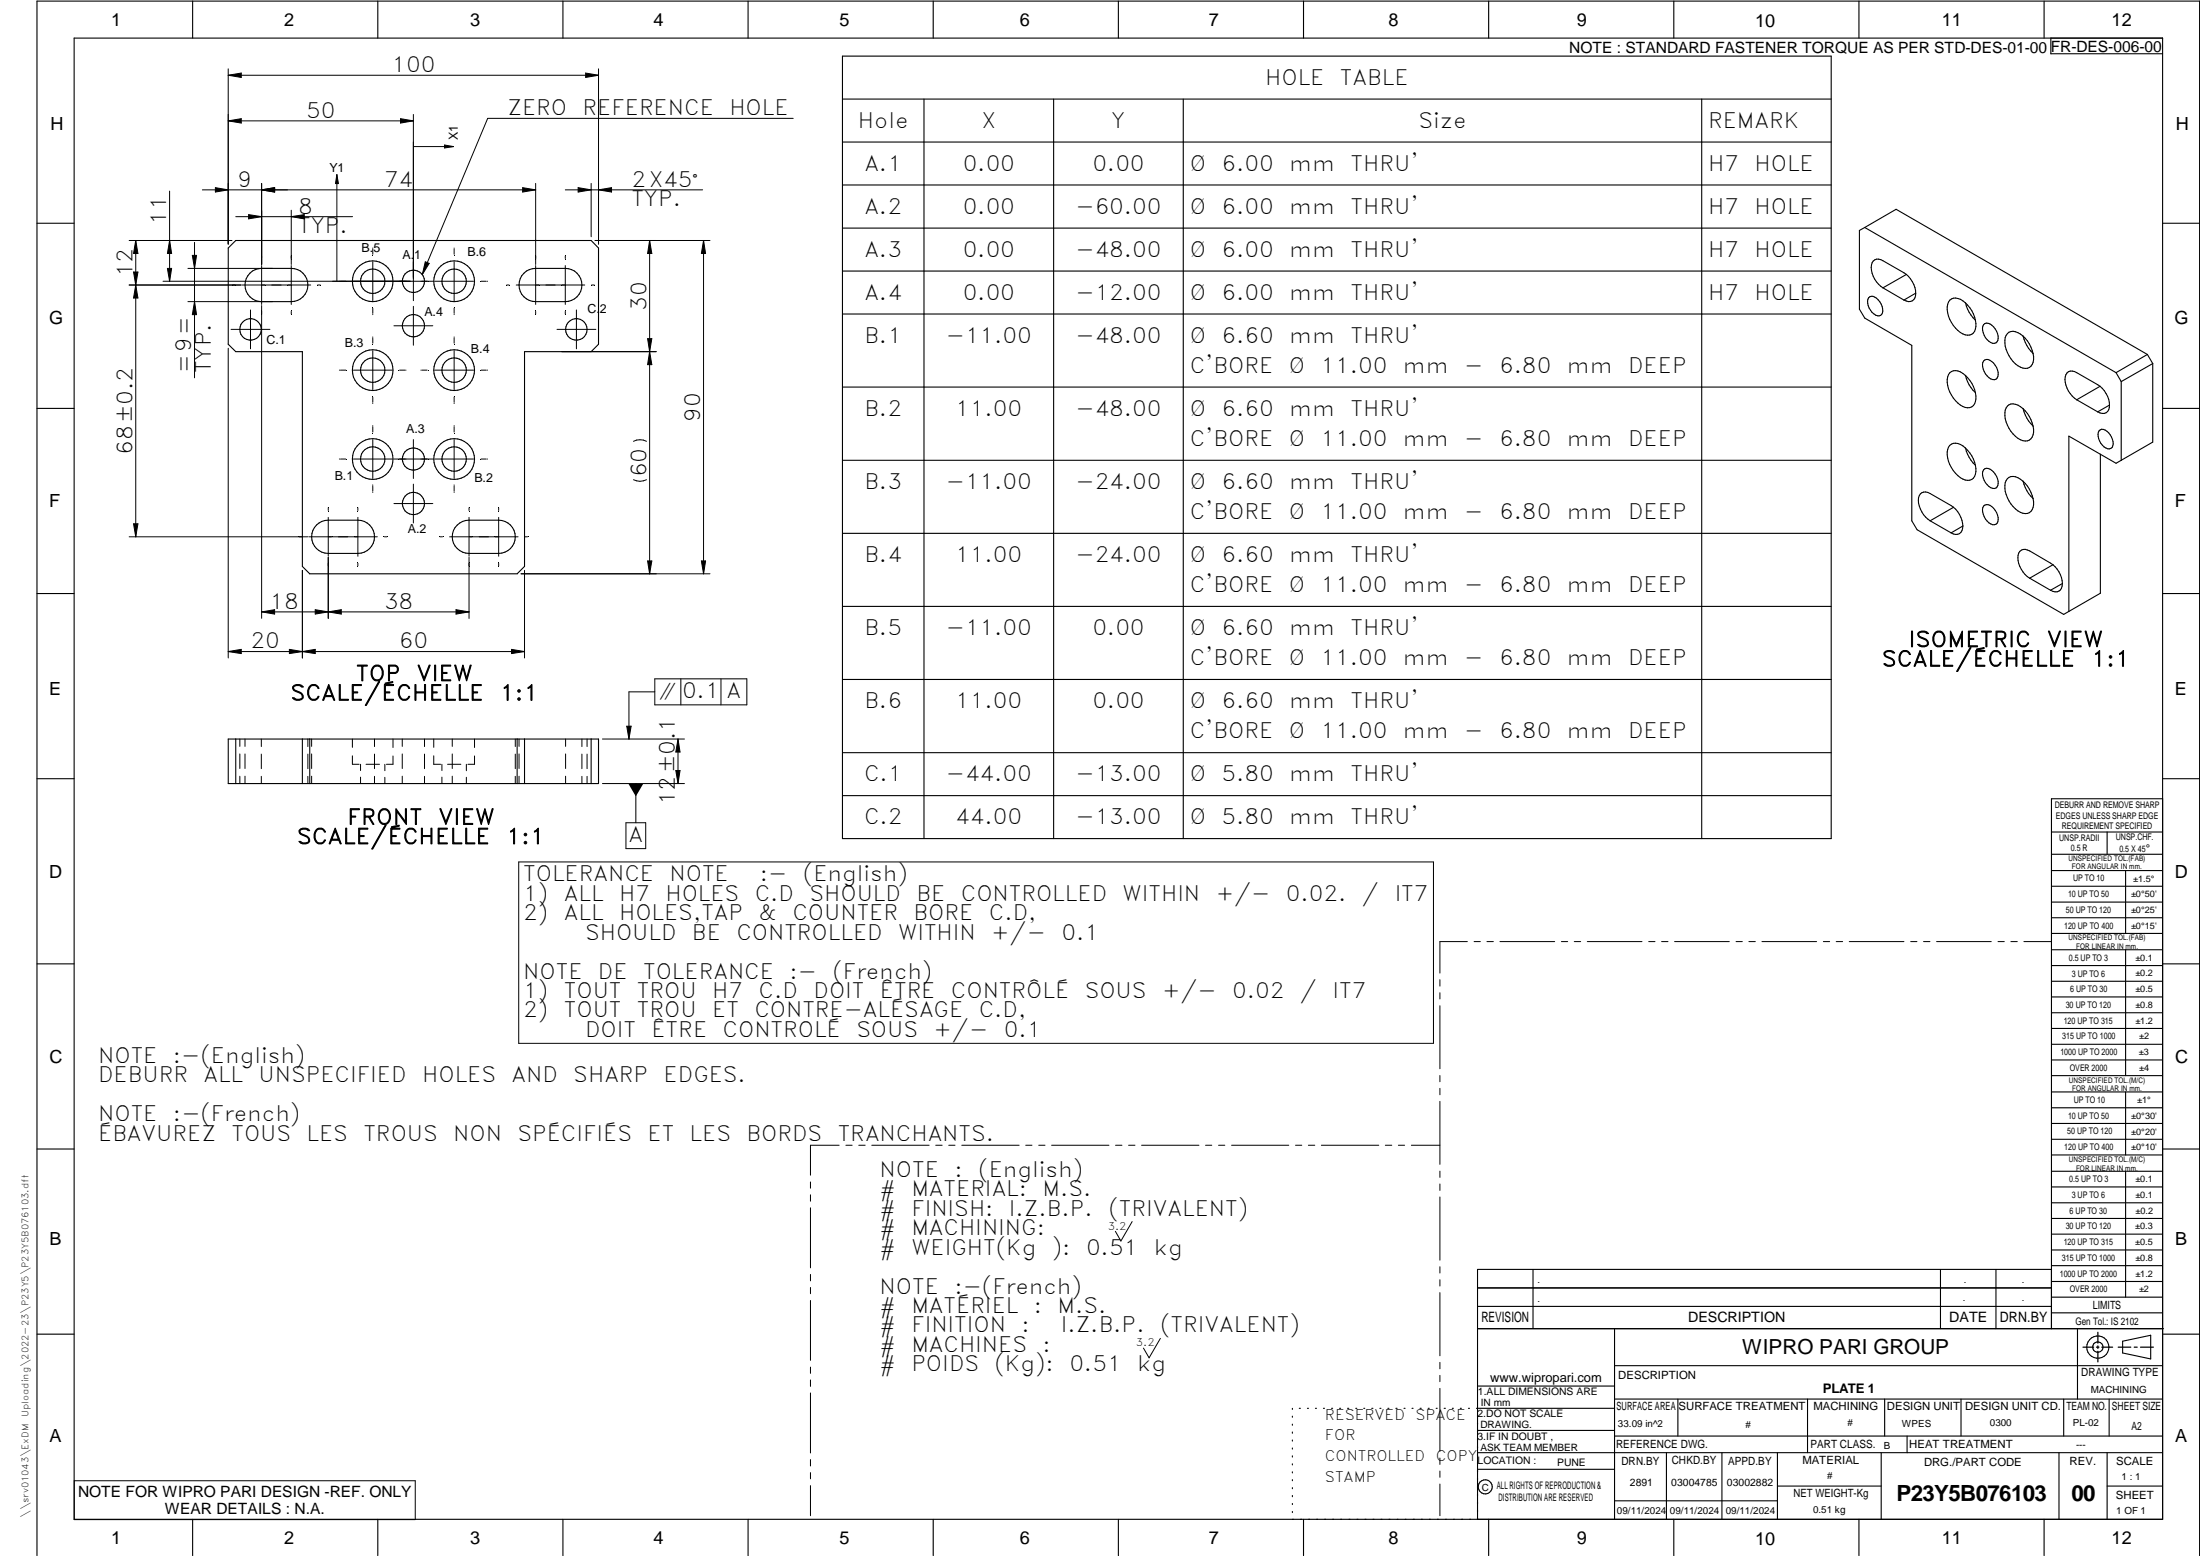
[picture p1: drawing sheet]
<svg xmlns="http://www.w3.org/2000/svg" width="594mm" height="420mm" viewBox="0 0 594 420" stroke-linecap="round" stroke-linejoin="round" font-family="sans-serif">
<g fill="none" stroke="#000" stroke-width=".3">
<path d="M20 10.3h564v400h-564zM52 .3v10M102 .3v10M152 .3v10M202 .3v10M227.5 15.2h267v211.2h-267zM252 .3v10M302 .3v10M352 .3v10M402 .3v10M452 .3v10M502 .3v10"/>
<path d="M552 .3v10M553.8 10.3v4.2h30.2M227.5 26.8h267M227.5 38.4h267M249.5 26.8v199.6M284.5 26.8v199.6M319.5 26.8v199.6M459.5 26.8v199.6M227.5 50h267M10 60.3h10M63.7 64.9h95.9l2 2.1v26l-2 2h-18v58l-1.9 1.9h-56.1l-1.9-1.9v-58h-18l-2.1-2v-26zM67.5 73.8a4.4 4.4 0 0 1 3.1-1.3h8a4.5 4.5 0 0 1 4.5 4.5 4.5 4.5 0 0 1-4.5 4.4h-8a4.5 4.5 0 0 1-4.1-2.7 4.5 4.5 0 0 1 1-4.9z"/>
<path d="M141.5 73.8a4.4 4.4 0 0 1 3.1-1.3h8a4.5 4.5 0 0 1 4.5 4.5 4.5 4.5 0 0 1-4.5 4.4h-8a4.5 4.5 0 0 1-4.1-2.7 4.5 4.5 0 0 1 1-4.9zM227.5 61.6h267M227.5 73.2h267M503.5 61.4l67.9 39.2M503.5 61.4l8.5-4.9 67.9 39.2M503.5 61.4l-1.4 .8v21.3l1.4 2.4 12.7 7.4v47.3l1.5 2.4 39.6 22.9 9.9-5.7v-37.6M508.5 77.7a6.4 6.4 0 0 1-3-6.7 1.86 1.86 0 0 1 3-.6l5.6 3.3a7 7 0 0 1 3.2 5.5M508.5 77.7l5.6 3.3M514.8 74.1l-6.3 3.6M517.3 79.2a1.94 1.94 0 0 1-.9 2 1.94 1.94 0 0 1-2.3-.2M517.3 79.2l-3.2 1.8M584 60.3h10"/>
<path d="M227.5 84.8h267M504.6 80.4a1.67 1.67 0 0 1 2.6 .6 3.6 3.6 0 0 1 .9 3.9 1.74 1.74 0 0 1-2.6-.6l-.4-.5a3.3 3.3 0 0 1-.5-3.4zM526.5 81.1a2.92 2.92 0 0 1 4.2 .6 7.4 7.4 0 0 1 2.5 7.8 2.43 2.43 0 0 1-3.8 .3 8 8 0 0 1-3.5-7.6zM530.8 81.8l.9 2.5 1.7 2.1M535.6 87.7a1.8 1.8 0 0 1 2.7 .6 3.1 3.1 0 0 1 .7 4.3 2.52 2.52 0 0 1-2.9-1.4l-.3-.6a3.2 3.2 0 0 1-.2-2.9zM535.6 97.5a1.42 1.42 0 0 1 2.2 .1 3.9 3.9 0 0 1 1.5 4.5 1.75 1.75 0 0 1-2.7-.6l-.8-1.2a3.1 3.1 0 0 1-.2-2.8zM542.1 90.1a2.55 2.55 0 0 1 3.5 .1 8.2 8.2 0 0 1 3.4 7.6 2.4 2.4 0 0 1-4.1 1 8.3 8.3 0 0 1-3.4-7.7zM546.3 90.8l1 2.5 1.7 2.1M579.9 95.7l1.4 2.5M579.9 95.7l-8.5 4.9M581.3 98.2v21.2l-9.9 5.7-12.7-7.3v47.3M581.3 98.2l-8.5 4.8"/>
<path d="M10 110.3h10M227.5 104.5h267M526.5 100.7a2.92 2.92 0 0 1 4.2 .6 7.4 7.4 0 0 1 2.5 7.7 2.4 2.4 0 0 1-3.8 .4 8 8 0 0 1-3.5-7.6zM530.8 101.4l.9 2.5 1.7 2.1M542.1 109.6a2.62 2.62 0 0 1 3.5 .2 8.2 8.2 0 0 1 3.4 7.6 2.39 2.39 0 0 1-4.1 1 8.3 8.3 0 0 1-3.4-7.7zM546.3 110.4l1 2.5 1.7 2.1M560.8 107.9l5.7 3.3M566.8 116.3a1.69 1.69 0 0 1 2.6 .6l.8 1.1a2.27 2.27 0 0 1-.2 3.1 2.62 2.62 0 0 1-3-2l-.3-.7a2.44 2.44 0 0 1 .1-2.1zM567.1 104.3l-6.3-3.7a1.92 1.92 0 0 0-2.3-.2 1.92 1.92 0 0 0-.9 2 7 7 0 0 0 3.2 5.6M567.1 104.3a7.3 7.3 0 0 1 2.5 5.1M567.1 104.3l-6.3 3.6M569.6 109.4a1.92 1.92 0 0 1-.9 2.1 1.92 1.92 0 0 1-2.2-.3"/>
<path d="M569.6 109.4l-3.1 1.8M571.4 100.6l1.4 2.4M572.8 103v21.3M584 110.3h10M227.5 124.3h267M526.5 120.3a2.92 2.92 0 0 1 4.2 .6 7.4 7.4 0 0 1 2.5 7.7 2.4 2.4 0 0 1-3.8 .4 8 8 0 0 1-3.5-7.6zM527.5 137l-6.3 3.6M530.8 121l.9 2.5 1.7 2.1M535.6 136.7a1.8 1.8 0 0 1 2.7 .5 3.1 3.1 0 0 1 .7 4.4 2.52 2.52 0 0 1-2.9-1.4l-.3-.7a3.2 3.2 0 0 1-.2-2.8zM535.6 126.9a1.8 1.8 0 0 1 2.7 .6 3.1 3.1 0 0 1 .7 4.3 3.2 3.2 0 0 1-3.4-2.7 2.42 2.42 0 0 1 0-2.2zM542.1 129.2a2.62 2.62 0 0 1 3.5 .2 8.2 8.2 0 0 1 3.4 7.6 2.39 2.39 0 0 1-4.1 1 8.3 8.3 0 0 1-3.4-7.7zM546.3 130l.6 1.7a7.9 7.9 0 0 0 2.1 2.9"/>
<path d="M85.5 141.8a4.4 4.4 0 0 1 3.1-1.3h8a4.5 4.5 0 0 1 4.5 4.4 4.5 4.5 0 0 1-4.5 4.5h-8a4.5 4.5 0 0 1-4.1-2.7 4.5 4.5 0 0 1 1-4.9zM123.5 141.8a4.4 4.4 0 0 1 3.2-1.3h8a4.5 4.5 0 0 1 4.4 4.4 4.5 4.5 0 0 1-4.4 4.5h-8a4.5 4.5 0 0 1-4.2-2.7 4.5 4.5 0 0 1 1-4.9zM227.5 144h267M521.2 140.6a6.5 6.5 0 0 1-2.9-6.8 1.91 1.91 0 0 1 2.9-.5l5.7 3.2a7 7 0 0 1 3.1 5.5M521.2 140.6l5.7 3.3M530 142a1.94 1.94 0 0 1-.9 2.1 1.94 1.94 0 0 1-2.2-.2M530 142l-3.1 1.9M546.9 148.3l1.2 .5 5.6 3.3a6.9 6.9 0 0 1 3.2 5.5M546.9 155.2l1.2 .9M546.9 148.3a1.89 1.89 0 0 0-2 2.3 6.9 6.9 0 0 0 2 4.6M548.1 156.1l5.6 3.3M554.4 152.5l-6.3 3.6"/>
<path d="M556.9 157.6a1.96 1.96 0 0 1-.9 2 1.96 1.96 0 0 1-2.3-.2M556.9 157.6l-3.2 1.8M10 160.3h10M227.5 163.7h267M584 160.3h10M61.6 199.6h100v12h-100zM63.7 199.6v12M81.7 199.6v12M83.6 199.6v12M139.7 199.6v12M141.6 199.6v12M159.6 199.6v12"/>
<path d="M227.5 183.5h267M10 210.3h10M227.5 203.2h267M227.5 214.8h267M584 215.7h-30v143.1M584 210.3h10M554 224.7h30M554 230.7h30M554 235.1h30M554 239.3h30M569 224.7v6M574 235.1v17"/>
<path d="M554 243.6h30M554 247.8h30M554 252.1h30M554 256.5h30M574 256.5v33.9M10 260.3h10M554 260.7h30M554 265h30M554 269.2h30M554 273.5h30M554 277.7h30M584 260.3h10"/>
<path d="M554 282h30M554 286.2h30M554 290.4h30M554 294.9h30M554 299.1h30M574 294.9v17M10 310.3h10M554 303.4h30M554 307.6h30M554 311.9h30M554 316.3h30M574 316.3v34"/>
<path d="M584 310.3h10M554 320.5h30M554 324.8h30M554 329h30M554 333.2h30M554 337.5h30M399 358.8h185.2M399 352.8h155M399 347.8h155M414 342.8v16M436 358.8v51.5M524 342.8v16"/>
<path d="M539 342.8v16M554 341.8h30M554 346h30M554 350.3h30M554 354.5h30M554 342.8h-155v67.5M561 358.8v19M10 360.3h10M399 374.3h37M436 377.8h148M453.1 377.8v10M488.1 377.8v14.5"/>
<path d="M508.9 377.8v10M529.5 377.8v10M557.3 377.8v10M569.5 377.8v10M573.2 362.2l7.6-1.6v6.3l-7.6-1.6zM584 368.8h-148M584 360.3h10M349 380.3v.3M349 382.4v.3M349 384.6v.3M349 386.7v.3M349 388.8v.3"/>
<path d="M349 391v.3M349 393.1v.3M349 395.3v.3M349 397.4v.3M349 399.5v.3M350.9 380.3h.2M353.1 380.3h.2M355.2 380.3h.3M357.4 380.3h.3M359.6 380.3h.3M361.7 380.3h.3M363.9 380.3h.3"/>
<path d="M366.1 380.3h.3M368.3 380.3h.2M370.4 380.3h.3M372.6 380.3h.3M374.8 380.3h.3M376.9 380.3h.4M379.1 380.3h.3M381.3 380.3h.3M383.4 380.3h.4M385.6 380.3h.3M387.8 380.3h.3M390 380.3h.3"/>
<path d="M392.2 380.3h.3M394.3 380.3h.3M396.5 380.3h.3M398.7 380.3h37.3M399 396.7h37M399 392.3h185M399 386.2h37M436 387.8h148M450 392.3v18M465 392.3v18M480 392.3v18M508 392.3v18"/>
<path d="M515 387.8v4.5M556 392.3v18M569 392.3v18M52 410.3v9.7M102 410.3v9.7M152 410.3v9.7M202 410.3v9.7M252 410.3v9.7M302 410.3v9.7M349 401.7v.3M349 403.8v.4M349 406v.3"/>
<path d="M349 408.1v.3M352 410.3v9.7M402 410.3v9.7M436 405.3h44M452 410.3v9.7M480 401.3h28M502 410.3v9.7M552 410.3v9.7M569 401.3h15M10 420v-419.7h584v419.7"/>
<circle cx="100.6" cy="75.9" r="3.3"/>
<circle cx="100.6" cy="76" r="5.5"/>
<circle cx="111.6" cy="76" r="3"/>
<circle cx="122.6" cy="76" r="5.5"/>
<circle cx="122.6" cy="76" r="3.3"/>
<circle cx="67.7" cy="88.9" r="2.9"/>
<circle cx="100.6" cy="99.9" r="3.3"/>
<circle cx="100.6" cy="100" r="5.5"/>
<circle cx="111.6" cy="88" r="3"/>
<circle cx="122.6" cy="100" r="5.5"/>
<circle cx="122.6" cy="100" r="3.3"/>
<circle cx="155.6" cy="89" r="2.89"/>
<circle cx="100.6" cy="123.9" r="3.3"/>
<circle cx="100.6" cy="124" r="5.5"/>
<circle cx="111.6" cy="136" r="3"/>
<circle cx="111.6" cy="124" r="2.99"/>
<circle cx="122.6" cy="124" r="5.5"/>
<circle cx="122.6" cy="124" r="3.3"/>
<circle cx="566.5" cy="363.7" r="1.39"/>
<circle cx="566.5" cy="363.8" r="3"/>
<circle cx="401.1" cy="401.5" r="1.9"/>
</g>
<g fill="none" stroke="#000" stroke-width=".27">
<path d="M61.6 18.6v47.3M158.2 19.7l3.4 .6-3.4 .6zM161.6 18.6v47.3M61.6 32.6l3.5-.6v1.2zM61.6 20.3l3.5-.6v1.2zM61.6 32.6h50M61.6 20.3h100M108.2 32l3.4 .6-3.4 .6zM111.6 39.6h10.9M111.6 30.9v50.3M120.1 39.2l2.4 .4-2.4 .4zM214.2 32h-82.5l-17.7 42.1"/>
<path d="M45.8 51.6v24.3M54.6 51.3h90M58.2 50.7l3.4 .6-3.4 .6zM63.7 58.5h31.5M67.1 58l3.5 .5-3.5 .6zM70.6 51.3l3.6-.6v1.2zM70.6 49.5v21.9M78.6 58.5l3.6-.5v1.1zM78.6 56.8v14.6M91 47.2v28.7M91 47.2l.4 2.4h-.8zM141.1 50.7l3.5 .6-3.5 .6z"/>
<path d="M144.6 49.5v21.9M152.6 51.3h37.1M156.1 50.7l3.5 .6-3.5 .6zM159.6 49.5v14.4M161.6 51.3l3.5-.6v1.2zM34.9 64.9h27.7M34.9 77h30.2M36.1 73.4h1.1l-1.1 7.1h1.1zM36.7 64.9l.5 3.6h-1.1zM36.7 64.9v80M44 75.9h72.9M45.2 72.5h1.1l-.5 3.4z"/>
<path d="M45.8 64.9l.5 3.6h-1.1zM50.8 72.5h22.8M51.9 69h1.2l-.6 3.5zM52.5 65.4v36.6M65.4 77h18.5M70.6 71.7v10.5M78.6 71.7v10.5M85.8 77h.7M100.7 67v.1M100.7 67.3v1.4M100.7 70.7v10.5M114.8 70.7l1.1 .4-1.9 3z"/>
<path d="M117.4 75.9h10.5M122.6 70.7v10.5M122.6 67v.1M122.6 67.3v1.4M129.9 75.9h1.4M131.6 75.9h.1M136.8 77h.7M139.4 77h18.5M144.6 71.7v10.5M152.6 69.1v.7M152.6 71.7v10.5M159.8 77h.7"/>
<path d="M175.4 64.9v90M175.4 64.9l.6 3.6h-1.1zM190 64.9l.5 3.6h-1.1zM190 64.9v90M191.7 64.9h-31M50.8 81.4h22.8M52.5 81.4l.6 3.6h-1.2zM61.6 94v83.7M62.4 88.9h10.5M67.6 83.7v10.5M70.6 82.5v84.5M78.6 84.1v.7"/>
<path d="M91.6 99.9h.1M91.9 99.9h1.5M95.4 99.9h10.5M100.7 83.2v1.4M100.7 84.9v.1M100.7 91v.1M100.7 91.3v1.4M100.7 94.7v10.5M106.4 88h10.5M107.9 99.9h1.4M109.6 99.9h.1M111.6 82.7v10.5"/>
<path d="M113.7 99.9h.1M114 99.9h1.4M117.4 99.9h10.5M122.6 83.2v1.4M122.6 84.9v.1M122.6 91v.1M122.6 91.3v1.4M122.6 94.7v10.5M129.9 99.9h1.4M131.6 99.9h.1M144.6 84.1v.7M150.4 88.9h10.5"/>
<path d="M151.7 95h25.5M152.6 84.1v.7M155.7 83.7v10.5M174.9 91.4h1.1l-.6 3.6zM175.4 95l.6 3.5h-1.1zM100.7 118.7v10.5M100.7 107.2v1.4M100.7 108.9v.1M100.7 114.9v.2M100.7 115.3v1.4M111.6 118.7v10.5M122.6 118.7v10.5"/>
<path d="M122.6 107.2v1.4M122.6 108.9v.1M122.6 114.9v.2M122.6 115.3v1.4M171.1 119.2a3.9 3.9 0 0 1 3.5 0M88.6 139.7v10.5M88.6 137.1v.7M91.6 124h.1M91.9 124h1.5M95.4 124h10.5M96.6 137.1v.7M96.6 139.7v10.5"/>
<path d="M100.7 130.9v.1M100.7 131.2v1.4M100.7 132.9v.1M106.4 136h10.5M106.4 124h10.5M111.6 130.7v10.5M117.4 124h10.5M122.6 130.9v.1M122.6 131.2v1.4M122.6 132.9v.1M126.7 137.1v.7M126.7 139.7v10.5"/>
<path d="M129.9 124h1.4M131.6 124h.1M134.7 137.1v.7M134.7 139.7v10.5M171.1 129.5a3.9 3.9 0 0 0 3.5 0M34.9 144.9h48.2M36.1 141.4h1.1l-.5 3.5zM81.7 154v23.7M83.4 144.9h18.5M88.6 150.5v16.5M96.6 152.1v.7M103.8 144.9h.7"/>
<path d="M118.8 144.9h.7M121.4 144.9h18.5M126.7 150.5v16.5M134.7 152.1v.7M140.7 154.9h51M141.6 154v23.7M141.8 144.9h.6M174.9 151.5h1.1l-.6 3.4zM189.4 151.5h1.1l-.5 3.4zM61.6 175.9l3.5-.6v1.2zM61.6 175.9h80M70.6 165.2l3.6-.6v1.2z"/>
<path d="M70.6 165.2h56.1M78.1 175.3l3.6 .6-3.6 .6zM81.7 175.9l3.4-.6v1.2zM85.1 164.6l7.1 1.2v-1.2l-7.1 1.2zM123.1 164.6l3.6 .6-3.6 .6zM138.1 175.3l3.5 .6-3.5 .6zM64.8 199.6v1.9M66.2 199.6v1.9M70.6 199.6v2M83.1 199.6v2M84.2 199.6v1.9M95.2 199.6v2.2"/>
<path d="M101.1 199.6v2M106.1 199.6v2.2M108.6 199.6v1.9M114.6 199.6v2M117.1 199.6v2.2M122.1 199.6v1.9M128.1 199.6v2.2M139.1 199.6v2M140.2 199.6v1.9M152.7 199.6v1.9M157.1 199.6v2M158.5 199.6v2"/>
<path d="M162.7 199.6h22.1M169.2 196.1h1.2l-.6 3.5zM176.8 183.3h24.9v7h-24.9zM176.8 186.8h-7v12.8M183.1 199.6v12M183.1 199.6l.5 3.5h-1.1zM183.8 183.3v7M194.7 183.3v7M64.8 203.6v3.9M64.8 209.6v2M66.2 203.6v3.9M66.2 209.6v2"/>
<path d="M70.6 203.6v4M70.6 209.6v2M83.1 203.6v4M83.1 209.6v2M84.2 203.6v3.9M84.2 209.6v2M95.2 204.1v2.3h1.8M97.4 206.4v1.7M97.4 209.8v1.8M98.8 206.4h3.7M101.1 203.6v4M101.1 209.6v2"/>
<path d="M103.9 206.4v1.7M103.9 209.9v1.7M106.1 204.1v2.3h-1.8M108.6 203.6v3.9M108.6 209.6v2M114.6 203.6v4M114.6 209.6v2M117.1 204.1v2.3h1.9M119.3 206.4v1.7M119.3 209.8v1.8M120.9 206.4h3.6M122.1 203.6v3.9"/>
<path d="M122.1 209.6v2M125.9 206.4v1.7M125.9 209.9v1.7M128.1 204.1v2.3h-1.7M139.1 203.6v4M139.1 209.6v2M140.2 203.6v3.9M140.2 209.6v2M152.7 203.6v3.9M152.7 209.6v2M157.1 203.6v4M157.1 209.6v2"/>
<path d="M158.5 203.6v4M158.5 209.6v2M162.7 211.6h22.1M171.7 211.6v10.6M182.5 208.1h1.1l-.5 3.5zM140.1 232.7h247v49h-247zM169 222.2h5.4v7h-5.4zM396.2 254.3h-7.4v8.5M398.1 254.3h1.6M401.5 254.3h1.8M405 254.3h14.8M421.6 254.3h1.7"/>
<path d="M425.1 254.3h1.7M428.6 254.3h14.8M445.2 254.3h1.7M448.7 254.3h1.7M452.2 254.3h14.8M468.8 254.3h1.7M472.3 254.3h1.7M475.8 254.3h14.8M492.4 254.3h1.7M495.8 254.3h1.8M499.4 254.3h14.7M516 254.3h1.6"/>
<path d="M519.4 254.3h1.8M522.9 254.3h14.8M539.5 254.3h1.7M543 254.3h1.7M546.5 254.3h7.4M388.8 264.5v1.8M388.8 268.1v1.6M388.8 271.6v17M388.8 290.4v1.7M388.8 293.9v1.7M388.8 297.4v17M218.9 319.2v1.6"/>
<path d="M226.6 309.2h-7.7v8.1M228.4 309.2h1.7M231.9 309.2h1.7M235.4 309.2h15.5M252.7 309.2h1.7M256.2 309.2h1.7M259.7 309.2h15.5M277 309.2h1.7M280.5 309.2h1.7M284 309.2h15.5M301.2 309.2h1.8M304.8 309.2h1.7"/>
<path d="M308.3 309.2h15.5M325.5 309.2h1.7M329.1 309.2h1.6M332.6 309.2h15.4M349.8 309.2h1.7M353.3 309.2h1.7M356.8 309.2h15.5M374.1 309.2h1.7M377.6 309.2h1.7M381.1 309.2h7.7M388.8 316.2v1.7M388.8 319.7v1.7"/>
<path d="M218.9 322.6v1.8M218.9 326.1v16.2M305.7 329.9l-3 5.2-1.5-2.6M388.8 323.2v17.1M218.9 344.1v1.8M218.9 347.6v1.7M218.9 351.2v16.1M388.8 342.1v1.6M388.8 345.6v1.7M388.8 349v17.1M218.9 369.1v1.7M218.9 372.6v1.8"/>
<path d="M218.9 376.1v16.2M313.3 361.4l-3 5.2-1.5-2.6M388.8 367.9v1.7M388.8 371.4v1.7M388.8 374.9v17M20.1 399.8h92v10.5h-92zM218.9 394.1v1.8M218.9 397.6v1.7M388.8 393.7v1.7M388.8 397.2v1.7M218.9 401.2v8.1M388.8 400.7v8.6"/>
</g>
<path d="M566.5 359.7v3M562.5 363.8h2.9M566.1 363.8h.7M566.5 363.4v.7M566.5 364.9v2.8M567.6 363.8h2.9M572 363.8h3.4M576.3 363.8h.8M578 363.8h3.5" fill="none" stroke="#000" stroke-width=".34"/>
<g fill="#000">
<path d="M61.6 20.3l3.5-.6v1.2zM158.2 19.7l3.4 .6-3.4 .6zM61.6 32.6l3.5-.6v1.2zM108.2 32l3.4 .6-3.4 .6zM120.1 39.2l2.4 .4-2.4 .4zM58.2 50.7l3.4 .6-3.4 .6zM67.1 58l3.5 .5-3.5 .6zM70.6 51.3l3.6-.6v1.2zM78.6 58.5l3.6-.5v1.1zM91 47.2l.4 2.4h-.8zM141.1 50.7l3.5 .6-3.5 .6zM156.1 50.7l3.5 .6-3.5 .6z"/>
<path d="M161.6 51.3l3.5-.6v1.2zM36.7 64.9l.5 3.6h-1.1zM36.1 73.4h1.1l-.5 3.6zM45.8 64.9l.5 3.6h-1.1zM45.2 72.5h1.1l-.5 3.4zM51.9 69h1.2l-.6 3.5zM114.8 70.7l1.1 .4-1.9 3zM175.4 64.9l.6 3.6h-1.1zM190 64.9l.5 3.6h-1.1zM36.7 77l.5 3.5h-1.1zM52.5 81.4l.6 3.6h-1.2zM175.4 95l.6 3.5h-1.1z"/>
<path d="M174.9 91.4h1.1l-.6 3.6zM36.1 141.4h1.1l-.5 3.5zM174.9 151.5h1.1l-.6 3.4zM189.4 151.5h1.1l-.5 3.4zM61.6 175.9l3.5-.6v1.2zM70.6 165.2l3.6-.6v1.2zM78.1 175.3l3.6 .6-3.6 .6zM81.7 175.9l3.4-.6v1.2zM85.1 164.6l3.5 .6-3.5 .6zM88.6 165.2l3.6-.6v1.2zM123.1 164.6l3.6 .6-3.6 .6zM138.1 175.3l3.5 .6-3.5 .6z"/>
<path d="M169.2 196.1h1.2l-.6 3.5zM169.7 211.6h4l-2 3.5zM183.1 199.6l.5 3.5h-1.1zM182.5 208.1h1.1l-.5 3.5z"/>
</g>
<g font-size="6">
<text x="512.1" y="405.2">P23Y5B076103</text>
<text x="559.4" y="405.2">00</text>
</g>
<g font-size="5.7">
<text x="105.7" y="19.4">100</text>
<text x="341.7" y="22.9">HOLE</text>
<text x="361.8" y="22.9">TABLE</text>
<text x="82.7" y="31.8">50</text>
<text x="137" y="31.1">ZERO</text>
<text x="157.3" y="31.1">REFERENCE</text>
<text x="196.9" y="31.1">HOLE</text>
<text x="231.7" y="34.5">Hole</text>
<text x="265" y="34.5">X</text>
<text x="300.1" y="34.5">Y</text>
<text x="383" y="34.5">Size</text>
<text x="461.3" y="34.5">REMARK</text>
<text x="233.4" y="46.1">A.1</text>
<text x="260" y="46.1">0.00</text>
<text x="295" y="46.1">0.00</text>
<text x="321.3" y="46.1">Ø</text>
<text x="329.9" y="46.1">6.00</text>
<text x="348.1" y="46.1">mm</text>
<text x="364.7" y="46.1">THRU'</text>
<text x="461.3" y="46.1">H7</text>
<text x="473.8" y="46.1">HOLE</text>
<text x="64.2" y="50.4">9</text>
<text x="103.7" y="50.4">74</text>
<text x="170.5" y="50.4">2X45v</text>
<text x="80.5" y="57.7">8</text>
<text x="170.5" y="55.7">TYP.</text>
<text x="233.4" y="57.7">A.2</text>
<text x="260" y="57.7">0.00</text>
<text x="290.4" y="57.7">-60.00</text>
<text x="321.3" y="57.7">Ø</text>
<text x="329.9" y="57.7">6.00</text>
<text x="348.1" y="57.7">mm</text>
<text x="364.7" y="57.7">THRU'</text>
<text x="461.3" y="57.7">H7</text>
<text x="473.8" y="57.7">HOLE</text>
<text x="44.9" y="60.7" transform="rotate(-90 44.9 60.7)">11</text>
<text x="80.5" y="62.9">TYP.</text>
<text x="233.4" y="69.3">A.3</text>
<text x="260" y="69.3">0.00</text>
<text x="290.4" y="69.3">-48.00</text>
<text x="321.3" y="69.3">Ø</text>
<text x="329.9" y="69.3">6.00</text>
<text x="348.1" y="69.3">mm</text>
<text x="364.7" y="69.3">THRU'</text>
<text x="461.3" y="69.3">H7</text>
<text x="473.8" y="69.3">HOLE</text>
<text x="35.8" y="74.9" transform="rotate(-90 35.8 74.9)">12</text>
<text x="174.6" y="83.9" transform="rotate(-90 174.6 83.9)">30</text>
<text x="233.4" y="80.9">A.4</text>
<text x="260" y="80.9">0.00</text>
<text x="290.4" y="80.9">-12.00</text>
<text x="321.3" y="80.9">Ø</text>
<text x="329.9" y="80.9">6.00</text>
<text x="348.1" y="80.9">mm</text>
<text x="364.7" y="80.9">THRU'</text>
<text x="461.3" y="80.9">H7</text>
<text x="473.8" y="80.9">HOLE</text>
<text x="233.4" y="92.5">B.1</text>
<text x="255.4" y="92.5">-11.00</text>
<text x="290.4" y="92.5">-48.00</text>
<text x="321.3" y="92.5">Ø</text>
<text x="329.9" y="92.5">6.60</text>
<text x="348.1" y="92.5">mm</text>
<text x="364.7" y="92.5">THRU'</text>
<text x="51.6" y="100.8" transform="rotate(-90 51.6 100.8)">=9=</text>
<text x="56.9" y="100.8" transform="rotate(-90 56.9 100.8)">TYP.</text>
<text x="321.3" y="100.7">C'BORE</text>
<text x="348" y="100.7">Ø</text>
<text x="356.6" y="100.7">11.00</text>
<text x="378.8" y="100.7">mm</text>
<text x="395.4" y="100.7">-</text>
<text x="404.8" y="100.7">6.80</text>
<text x="423.1" y="100.7">mm</text>
<text x="439.7" y="100.7">DEEP</text>
<text x="189.1" y="113.9" transform="rotate(-90 189.1 113.9)">90</text>
<text x="233.4" y="112.3">B.2</text>
<text x="258" y="112.3">11.00</text>
<text x="290.4" y="112.3">-48.00</text>
<text x="321.3" y="112.3">Ø</text>
<text x="329.9" y="112.3">6.60</text>
<text x="348.1" y="112.3">mm</text>
<text x="364.7" y="112.3">THRU'</text>
<text x="35.8" y="122.8" transform="rotate(-90 35.8 122.8)">68±0.2</text>
<text x="321.3" y="120.4">C'BORE</text>
<text x="348" y="120.4">Ø</text>
<text x="356.6" y="120.4">11.00</text>
<text x="378.8" y="120.4">mm</text>
<text x="395.4" y="120.4">-</text>
<text x="404.8" y="120.4">6.80</text>
<text x="423.1" y="120.4">mm</text>
<text x="439.7" y="120.4">DEEP</text>
<text x="174.6" y="128.9" transform="rotate(-90 174.6 128.9)">60</text>
<text x="233.4" y="132">B.3</text>
<text x="255.4" y="132">-11.00</text>
<text x="290.4" y="132">-24.00</text>
<text x="321.3" y="132">Ø</text>
<text x="329.9" y="132">6.60</text>
<text x="348.1" y="132">mm</text>
<text x="364.7" y="132">THRU'</text>
<text x="321.3" y="140.1">C'BORE</text>
<text x="348" y="140.1">Ø</text>
<text x="356.6" y="140.1">11.00</text>
<text x="378.8" y="140.1">mm</text>
<text x="395.4" y="140.1">-</text>
<text x="404.8" y="140.1">6.80</text>
<text x="423.1" y="140.1">mm</text>
<text x="439.7" y="140.1">DEEP</text>
<text x="233.4" y="151.7">B.4</text>
<text x="258" y="151.7">11.00</text>
<text x="290.4" y="151.7">-24.00</text>
<text x="321.3" y="151.7">Ø</text>
<text x="329.9" y="151.7">6.60</text>
<text x="348.1" y="151.7">mm</text>
<text x="364.7" y="151.7">THRU'</text>
<text x="321.3" y="159.9">C'BORE</text>
<text x="348" y="159.9">Ø</text>
<text x="356.6" y="159.9">11.00</text>
<text x="378.8" y="159.9">mm</text>
<text x="395.4" y="159.9">-</text>
<text x="404.8" y="159.9">6.80</text>
<text x="423.1" y="159.9">mm</text>
<text x="439.7" y="159.9">DEEP</text>
<text x="72.8" y="164.3">18</text>
<text x="103.7" y="164.4">38</text>
<text x="233.4" y="171.4">B.5</text>
<text x="255.4" y="171.4">-11.00</text>
<text x="295" y="171.4">0.00</text>
<text x="321.3" y="171.4">Ø</text>
<text x="329.9" y="171.4">6.60</text>
<text x="348.1" y="171.4">mm</text>
<text x="364.7" y="171.4">THRU'</text>
<text x="67.7" y="175">20</text>
<text x="107.7" y="175">60</text>
<text x="321.3" y="179.6">C'BORE</text>
<text x="348" y="179.6">Ø</text>
<text x="356.6" y="179.6">11.00</text>
<text x="378.8" y="179.6">mm</text>
<text x="395.4" y="179.6">-</text>
<text x="404.8" y="179.6">6.80</text>
<text x="423.1" y="179.6">mm</text>
<text x="439.7" y="179.6">DEEP</text>
<text x="508.2" y="179.9">SCALE/ÉCHELLE</text>
<text x="515.4" y="174.7">ISOMETRIC</text>
<text x="552.8" y="174.7">VIEW</text>
<text x="564.7" y="179.9">1:1</text>
<text x="96.1" y="183.9">TOP</text>
<text x="112.5" y="183.9">VIEW</text>
<text x="78.4" y="189.1">SCALE/ÉCHELLE</text>
<text x="135" y="189.1">1:1</text>
<text x="184.2" y="188.6">0.1 A</text>
<text x="233.4" y="191.2">B.6</text>
<text x="258" y="191.2">11.00</text>
<text x="295" y="191.2">0.00</text>
<text x="321.3" y="191.2">Ø</text>
<text x="329.9" y="191.2">6.60</text>
<text x="348.1" y="191.2">mm</text>
<text x="364.7" y="191.2">THRU'</text>
<text x="321.3" y="199.3">C'BORE</text>
<text x="348" y="199.3">Ø</text>
<text x="356.6" y="199.3">11.00</text>
<text x="378.8" y="199.3">mm</text>
<text x="395.4" y="199.3">-</text>
<text x="404.8" y="199.3">6.80</text>
<text x="423.1" y="199.3">mm</text>
<text x="439.7" y="199.3">DEEP</text>
<text x="233.3" y="210.9">C.1</text>
<text x="255.4" y="210.9">-44.00</text>
<text x="290.4" y="210.9">-13.00</text>
<text x="321.3" y="210.9">Ø</text>
<text x="329.9" y="210.9">5.80</text>
<text x="348.1" y="210.9">mm</text>
<text x="364.7" y="210.9">THRU'</text>
<text x="182.2" y="217.4" transform="rotate(-90 182.2 217.4)">12±0.1</text>
<text x="80.2" y="227.9">SCALE/ÉCHELLE</text>
<text x="93.8" y="222.6">FRONT</text>
<text x="118.4" y="222.6">VIEW</text>
<text x="136.7" y="227.9">1:1</text>
<text x="169.7" y="227.4">A</text>
<text x="233.3" y="222.5">C.2</text>
<text x="258" y="222.5">44.00</text>
<text x="290.4" y="222.5">-13.00</text>
<text x="321.3" y="222.5">Ø</text>
<text x="329.9" y="222.5">5.80</text>
<text x="348.1" y="222.5">mm</text>
<text x="364.7" y="222.5">THRU'</text>
<text x="141.3" y="238">TOLERANCE</text>
<text x="180.8" y="238">NOTE</text>
<text x="205.2" y="238">:-</text>
<text x="216.8" y="238">(English)</text>
<text x="141.3" y="243.2">1)</text>
<text x="152.3" y="243.2">ALL</text>
<text x="167.2" y="243.2">H7</text>
<text x="179.7" y="243.2">HOLES</text>
<text x="203.8" y="243.2">C.D</text>
<text x="218.6" y="243.2">SHOULD</text>
<text x="247.5" y="243.2">BE</text>
<text x="259.5" y="243.2">CONTROLLED</text>
<text x="303.1" y="243.2">WITHIN</text>
<text x="328.3" y="243.2">+/-</text>
<text x="347.3" y="243.2">0.02.</text>
<text x="367.8" y="243.2">/</text>
<text x="376.6" y="243.2">IT7</text>
<text x="141.3" y="248.5">2)</text>
<text x="152.3" y="248.5">ALL</text>
<text x="167.2" y="248.5">HOLES,TAP</text>
<text x="204.8" y="248.5">&amp;</text>
<text x="214" y="248.5">COUNTER</text>
<text x="246.7" y="248.5">BORE</text>
<text x="267" y="248.5">C.D,</text>
<text x="158" y="253.7">SHOULD</text>
<text x="186.9" y="253.7">BE</text>
<text x="198.8" y="253.7">CONTROLLED</text>
<text x="242.5" y="253.7">WITHIN</text>
<text x="267.7" y="253.7">+/-</text>
<text x="286.6" y="253.7">0.1</text>
<text x="141.3" y="264.2">NOTE</text>
<text x="141.3" y="269.5">1)</text>
<text x="152.3" y="269.5">TOUT</text>
<text x="161.5" y="264.2">DE</text>
<text x="172" y="269.5">TROU</text>
<text x="173.7" y="264.2">TOLERANCE</text>
<text x="192.3" y="269.5">H7</text>
<text x="204.9" y="269.5">C.D</text>
<text x="213.2" y="264.2">:-</text>
<text x="219.7" y="269.5">DOIT</text>
<text x="224.8" y="264.2">(French)</text>
<text x="237.6" y="269.5">ÊTRE</text>
<text x="256.8" y="269.5">CONTRÔLÉ</text>
<text x="292.9" y="269.5">SOUS</text>
<text x="313.8" y="269.5">+/-</text>
<text x="332.7" y="269.5">0.02</text>
<text x="351" y="269.5">/</text>
<text x="359.8" y="269.5">IT7</text>
<text x="141.3" y="274.7">2)</text>
<text x="152.3" y="274.7">TOUT</text>
<text x="172" y="274.7">TROU</text>
<text x="192.3" y="274.7">ET</text>
<text x="203.7" y="274.7">CONTRE-ALÉSAGE</text>
<text x="264.3" y="274.7">C.D,</text>
<text x="158" y="280">DOIT</text>
<text x="176" y="280">ÊTRE</text>
<text x="195.1" y="280">CONTROLÉ</text>
<text x="231.3" y="280">SOUS</text>
<text x="252.1" y="280">+/-</text>
<text x="271.1" y="280">0.1</text>
<text x="26.5" y="287">NOTE</text>
<text x="46.7" y="287">:-(English)</text>
<text x="26.5" y="292.3">DEBURR</text>
<text x="54.9" y="292.3">ALL</text>
<text x="69.8" y="292.3">UNSPECIFIED</text>
<text x="114" y="292.3">HOLES</text>
<text x="138.1" y="292.3">AND</text>
<text x="154.8" y="292.3">SHARP</text>
<text x="179.2" y="292.3">EDGES.</text>
<text x="26.5" y="302.8">NOTE</text>
<text x="46.7" y="302.8">:-(French)</text>
<text x="26.5" y="308">ÉBAVUREZ</text>
<text x="62.5" y="308">TOUS</text>
<text x="82.8" y="308">LES</text>
<text x="98.1" y="308">TROUS</text>
<text x="122.4" y="308">NON</text>
<text x="139.8" y="308">SPÉCIFIÉS</text>
<text x="174.8" y="308">ET</text>
<text x="186.2" y="308">LES</text>
<text x="201.6" y="308">BORDS</text>
<text x="226.2" y="308">TRANCHANTS.</text>
<text x="237.5" y="317.8">NOTE</text>
<text x="257.7" y="317.8">:</text>
<text x="264.1" y="317.8">(English)</text>
<text x="237.5" y="323">#</text>
<text x="246.1" y="323">MATERIAL:</text>
<text x="281.5" y="323">M.S.</text>
<text x="237.5" y="328.3">#</text>
<text x="246.1" y="328.3">FINISH:</text>
<text x="272.4" y="328.3">I.Z.B.P.</text>
<text x="299.3" y="328.3">(TRIVALENT)</text>
<text x="237.5" y="333.5">#</text>
<text x="246.1" y="333.5">MACHINING:</text>
<text x="237.5" y="338.8">#</text>
<text x="246.1" y="338.8">WEIGHT(Kg</text>
<text x="284" y="338.8">):</text>
<text x="293.3" y="338.8">0.51</text>
<text x="311.6" y="338.8">kg</text>
<text x="237.5" y="349.3">NOTE</text>
<text x="257.7" y="349.3">:-(French)</text>
<text x="237.5" y="354.5">#</text>
<text x="237.5" y="359.8">#</text>
<text x="246.1" y="359.8">FINITION</text>
<text x="246.1" y="354.5">MATÉRIEL</text>
<text x="275.8" y="359.8">:</text>
<text x="279.2" y="354.5">:</text>
<text x="285.6" y="354.5">M.S.</text>
<text x="286.4" y="359.8">I.Z.B.P.</text>
<text x="313.3" y="359.8">(TRIVALENT)</text>
<text x="237.5" y="365">#</text>
<text x="246.1" y="365">MACHINES</text>
<text x="281.5" y="365">:</text>
<text x="237.5" y="370.3">#</text>
<text x="246.1" y="370.3">POIDS</text>
<text x="268.5" y="370.3">(Kg):</text>
<text x="288.8" y="370.3">0.51</text>
<text x="307.1" y="370.3">kg</text>
</g>
<text font-size="5.6" x="470.5" y="365.5">WIPRO PARI GROUP</text>
<text font-size="5.4" x="178.1" y="188.6">i</text>
<g font-size="4.9">
<text x="30" y="6.9">1</text>
<text x="76.7" y="6.9">2</text>
<text x="127" y="6.9">3</text>
<text x="176.5" y="6.9">4</text>
<text x="226.7" y="6.9">5</text>
<text x="275.4" y="6.9">6</text>
<text x="326.4" y="6.9">7</text>
<text x="375" y="6.9">8</text>
<text x="425.8" y="6.9">9</text>
<text x="473.9" y="7.3">10</text>
<text x="524.3" y="6.9">11</text>
<text x="570.2" y="6.9">12</text>
<text x="13.6" y="35.1">H</text>
<text x="587.6" y="35.1">H</text>
<text x="13.2" y="87.5">G</text>
<text x="587.2" y="87.5">G</text>
<text x="13.2" y="137">F</text>
<text x="587.2" y="137">F</text>
<text x="13.2" y="187.6">E</text>
<text x="587.2" y="187.6">E</text>
<text x="13.2" y="237">D</text>
<text x="587.2" y="237">D</text>
<text x="13.4" y="287.1">C</text>
<text x="587.4" y="287.1">C</text>
<text x="13.4" y="336.2">B</text>
<text x="587.4" y="336.2">B</text>
<text x="13.4" y="389.3">A</text>
<text x="587.4" y="389.3">A</text>
<text x="30" y="416.9">1</text>
<text x="76.7" y="416.9">2</text>
<text x="127" y="416.9">3</text>
<text x="176.5" y="416.9">4</text>
<text x="226.7" y="416.9">5</text>
<text x="275.4" y="416.9">6</text>
<text x="326.4" y="416.9">7</text>
<text x="375" y="416.9">8</text>
<text x="425.8" y="416.9">9</text>
<text x="473.9" y="417.3">10</text>
<text x="524.3" y="416.9">11</text>
<text x="570.2" y="416.9">12</text>
</g>
<g font-size="4.2">
<text x="423.7" y="14.3">NOTE : STANDARD FASTENER TORQUE AS PER STD-DES-01-00</text>
<text x="553.8" y="14">FR-DES-006-00</text>
<text x="21.1" y="404.3">NOTE FOR WIPRO PARI DESIGN -REF. ONLY</text>
<text x="44.5" y="408.8">WEAR DETAILS : N.A.</text>
</g>
<g font-size="3.9">
<text x="400" y="357.1">REVISION</text>
<text x="455.9" y="357.1">DESCRIPTION</text>
<text x="526.4" y="357.1">DATE</text>
<text x="540" y="357.1">DRN.BY</text>
<text x="357.8" y="383.3">RESERVED</text>
<text x="382.3" y="383.3">SPACE</text>
<text x="357.8" y="388.9">FOR</text>
<text x="357.8" y="394.5">CONTROLLED</text>
<text x="387.8" y="394.5">COPY</text>
<text x="357.8" y="400">STAMP</text>
</g>
<text font-size="3.6" x="492.2" y="376.1">PLATE 1</text>
<text font-size="3.5" x="402.4" y="373.3">www.wipropari.com</text>
<g font-size="3.4">
<text x="123.6" y="37.9" transform="rotate(-90 123.6 37.9)">X1</text>
<text x="88.9" y="46.4">Y1</text>
<text x="97.7" y="68.1">B.5</text>
<text x="108.7" y="69.8">A.1</text>
<text x="126.2" y="69.2">B.6</text>
<text x="114.6" y="85.2">A.4</text>
<text x="158.6" y="84.6">C.2</text>
<text x="72" y="92.9">C.1</text>
<text x="93.1" y="93.7">B.3</text>
<text x="127.2" y="95.3">B.4</text>
<text x="109.7" y="116.8">A.3</text>
<text x="90.4" y="129.7">B.1</text>
<text x="128.1" y="130.2">B.2</text>
<text x="110.1" y="144">A.2</text>
</g>
<g font-size="3.1">
<text x="565.1" y="353.5">LIMITS</text>
<text x="562" y="371.7">DRAWING TYPE</text>
<text x="437" y="372.3">DESCRIPTION</text>
<text x="436.5" y="380.8">SURFACE AREA</text>
<text x="453.3" y="380.8">SURFACE TREATMENT</text>
<text x="489.7" y="380.8">MACHINING</text>
<text x="509.5" y="380.8">DESIGN UNIT</text>
<text x="530.6" y="380.8">DESIGN UNIT CD.</text>
<text x="558" y="380.6">TEAM NO.</text>
<text x="570.3" y="380.7">SHEET SIZE</text>
<text x="575.6" y="386.1">A2</text>
<text x="436.4" y="391.1">REFERENCE DWG.</text>
<text x="437.8" y="395.5">DRN.BY</text>
<text x="451.4" y="395.4">CHKD.BY</text>
<text x="466.6" y="395.5">APPD.BY</text>
<text x="486.7" y="395.4">MATERIAL</text>
<text x="488.9" y="390.9">PART CLASS.</text>
<text x="515.6" y="390.9">HEAT TREATMENT</text>
<text x="519.6" y="395.9">DRG./PART CODE</text>
<text x="558.9" y="395.5">REV.</text>
<text x="571.4" y="395.6">SCALE</text>
<text x="484.3" y="404.2">NET WEIGHT-Kg</text>
<text x="571.4" y="404.7">SHEET</text>
</g>
<text font-size="3" x="579.5" y="230.1">°</text>
<g font-size="2.8">
<text x="299.1" y="332.1">3.2</text>
<text x="560.4" y="357.7">Gen Tol.: IS 2102</text>
<text x="306.7" y="363.6">3.2</text>
<text x="399.1" y="376.6">1.ALL DIMENSIONS ARE</text>
<text x="399" y="382.7">2.DO NOT SCALE</text>
<text x="399" y="388.7">3.IF IN DOUBT ,</text>
<text x="399" y="395.4">LOCATION :</text>
<text x="420.5" y="396">PUNE</text>
<text x="404.2" y="402">ALL RIGHTS OF REPRODUCTION &amp;</text>
<text x="440.1" y="401.2">2891</text>
<text x="451.3" y="401.2">03004785</text>
<text x="466.3" y="401.2">03002882</text>
<text x="404.7" y="405.4">DISTRIBUTION ARE RESERVED</text>
</g>
<g font-size="2.7">
<text x="564.6" y="376.2">MACHINING</text>
<text x="399.9" y="379.7">IN mm</text>
<text x="399.7" y="385.7">DRAWING.</text>
<text x="436.9" y="385.4">33.09 in^2</text>
<text x="471.4" y="385.5">#</text>
<text x="498.9" y="385">#</text>
<text x="513.6" y="385.3">WPES</text>
<text x="537.3" y="385.1">0300</text>
<text x="559.7" y="385.1">PL-02</text>
<text x="399.7" y="391.8">ASK TEAM MEMBER</text>
<text x="508.7" y="391.2">B</text>
<text x="560.6" y="391.1">---</text>
<text x="493.4" y="399.5">#</text>
<text x="572.8" y="399.7">1 : 1</text>
<text x="400.1" y="402.5">C</text>
<text x="436.6" y="408.7">09/11/2024</text>
<text x="450.9" y="408.8">09/11/2024</text>
<text x="466" y="408.9">09/11/2024</text>
<text x="489.6" y="408.5">0.51 kg</text>
<text x="571.4" y="408.7">1 OF 1</text>
</g>
<g font-size="2.5">
<text x="554.9" y="218.3">DEBURR AND REMOVE SHARP</text>
<text x="555.2" y="221">EDGES UNLESS SHARP EDGE</text>
<text x="556.1" y="227.1">UNSP.RADII</text>
<text x="556.8" y="223.8">REQUIREMENT SPECIFIED</text>
<text x="571.4" y="226.9">UNSP.CHF.</text>
<text x="559.2" y="229.9">0.5 R</text>
<text x="572.3" y="230.1">0.5 X 45</text>
<text x="559.8" y="238">UP TO 10</text>
<text x="576.1" y="238.1">±1.5°</text>
<text x="558.5" y="242.2">10 UP TO 50</text>
<text x="575.5" y="242.3">±0°50'</text>
<text x="557.4" y="250.7">120 UP TO 400</text>
<text x="557.9" y="246.5">50 UP TO 120</text>
<text x="575.5" y="250.7">±0°15'</text>
<text x="575.5" y="246.5">±0°25'</text>
<text x="558.7" y="259.4">0.5 UP TO 3</text>
<text x="559.5" y="263.7">3 UP TO 6</text>
<text x="576.6" y="263.6">±0.2</text>
<text x="576.6" y="259.4">±0.1</text>
<text x="559" y="267.9">6 UP TO 30</text>
<text x="576.6" y="267.9">±0.5</text>
<text x="557.8" y="272.2">30 UP TO 120</text>
<text x="576.6" y="272.2">±0.8</text>
<text x="556.9" y="280.7">315 UP TO 1000</text>
<text x="557.3" y="276.4">120 UP TO 315</text>
<text x="576.6" y="276.4">±1.2</text>
<text x="577.7" y="280.7">±2</text>
<text x="556.4" y="284.9">1000 UP TO 2000</text>
<text x="577.6" y="284.9">±3</text>
<text x="558.9" y="289.2">OVER 2000</text>
<text x="577.7" y="289.3">±4</text>
<text x="560" y="297.9">UP TO 10</text>
<text x="577.1" y="297.9">±1°</text>
<text x="558.5" y="302.1">10 UP TO 50</text>
<text x="575.5" y="302.1">±0°30'</text>
<text x="557.4" y="310.6">120 UP TO 400</text>
<text x="558.2" y="306.3">50 UP TO 120</text>
<text x="575.5" y="310.6">±0°10'</text>
<text x="575.5" y="306.4">±0°20'</text>
<text x="558.8" y="319.2">0.5 UP TO 3</text>
<text x="559.4" y="323.4">3 UP TO 6</text>
<text x="576.6" y="319.2">±0.1</text>
<text x="576.6" y="323.5">±0.1</text>
<text x="558.9" y="327.7">6 UP TO 30</text>
<text x="576.7" y="327.7">±0.2</text>
<text x="557.8" y="332">30 UP TO 120</text>
<text x="576.6" y="332">±0.3</text>
<text x="556.8" y="340.5">315 UP TO 1000</text>
<text x="557.3" y="336.3">120 UP TO 315</text>
<text x="576.6" y="336.3">±0.5</text>
<text x="576.6" y="340.5">±0.8</text>
<text x="415.2" y="346.4">.</text>
<text x="530.3" y="346.5">.</text>
<text x="545.9" y="346.4">.</text>
<text x="556.2" y="344.7">1000 UP TO 2000</text>
<text x="576.6" y="344.7">±1.2</text>
<text x="415.2" y="351.5">.</text>
<text x="530" y="351.3">.</text>
<text x="545.9" y="351.4">.</text>
<text x="558.9" y="349">OVER 2000</text>
<text x="577.6" y="349">±2</text>
</g>
<g font-size="2.4">
<text x="7.7" y="382.7" transform="rotate(-90 7.7 382.7)">Uploading\2022-23\P23Y5\P23Y5B076103.dft</text>
<text x="7.7" y="409.8" transform="rotate(-90 7.7 409.8)">\\srv01043\ExDM</text>
</g>
<g font-size="2.1">
<text x="558.5" y="232.4">UNSPECIFIED TOL.(FAB)</text>
<text x="559.5" y="234.7">FOR ANGULAR IN mm.</text>
<text x="558.6" y="253.9">UNSPECIFIED TOL.(FAB)</text>
<text x="560.7" y="256.3">FOR LINEAR IN mm.</text>
<text x="558.7" y="292.3">UNSPECIFIED TOL.(M/C)</text>
<text x="559.6" y="294.7">FOR ANGULAR IN mm.</text>
<text x="558.7" y="313.7">UNSPECIFIED TOL.(M/C)</text>
<text x="560.6" y="316.1">FOR LINEAR IN mm.</text>
</g>
</svg>
